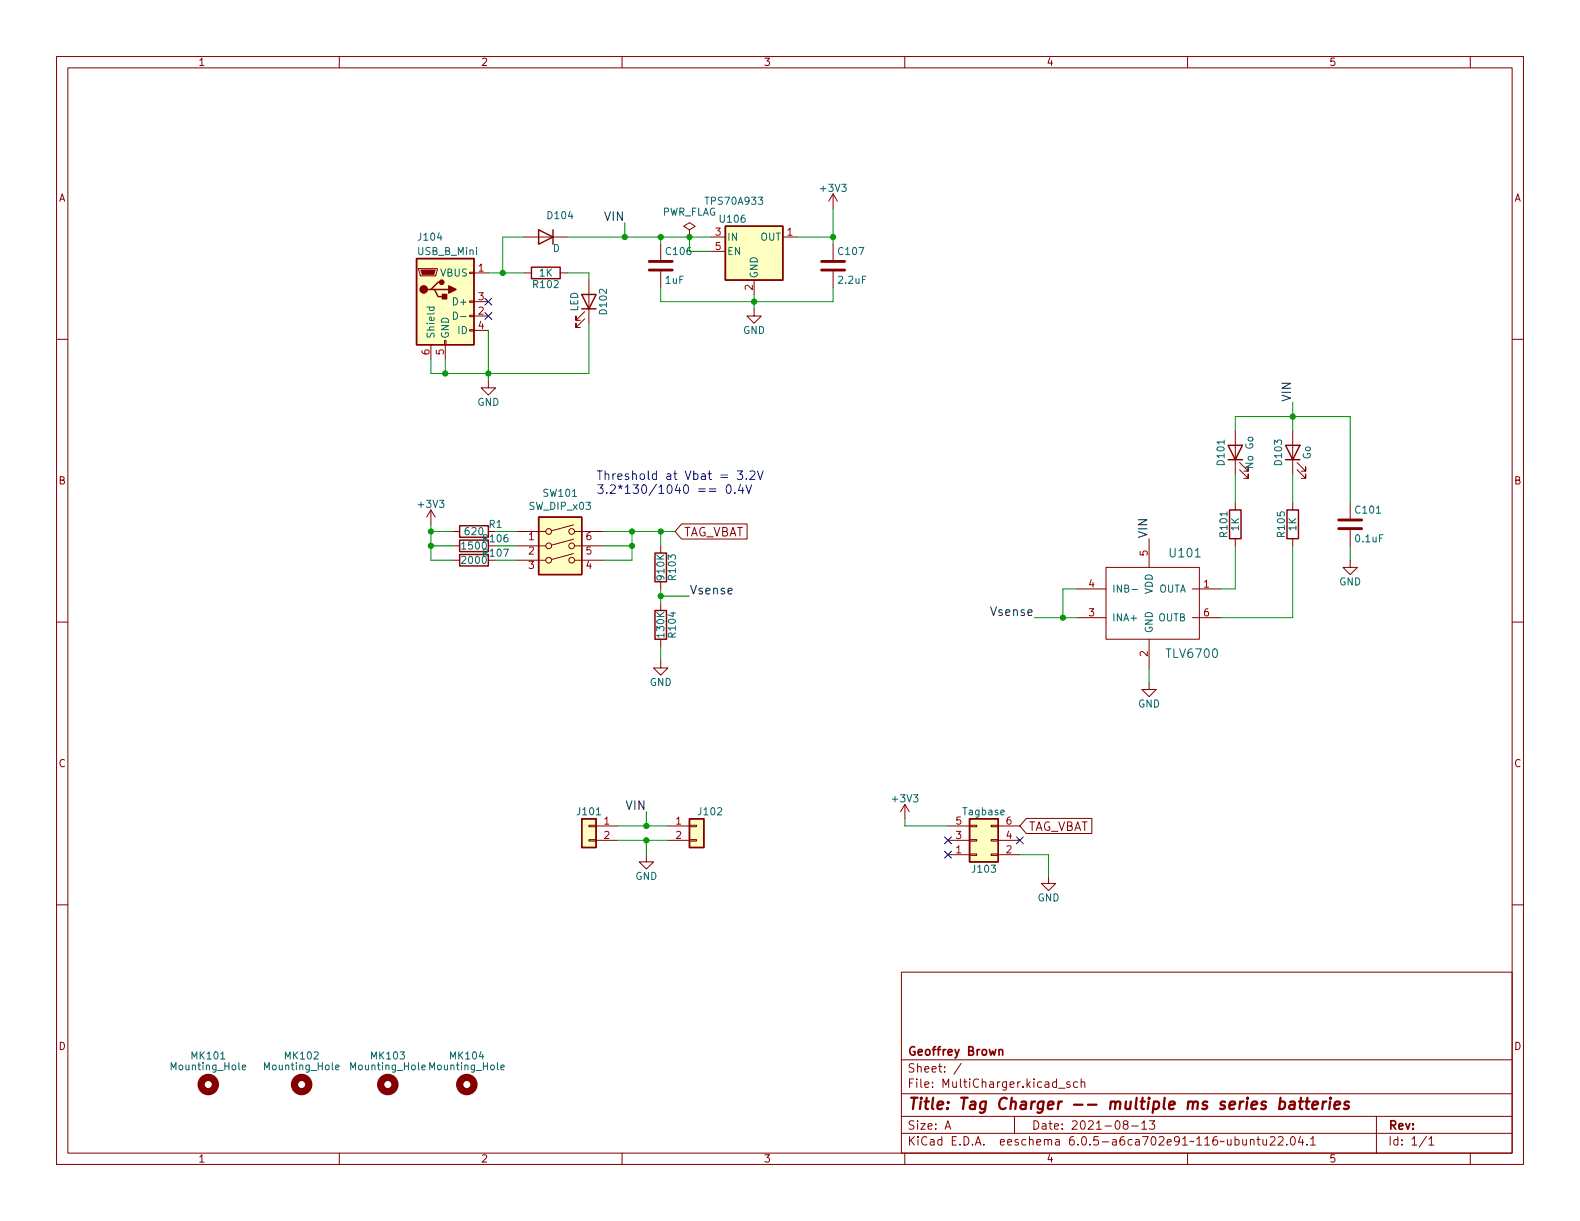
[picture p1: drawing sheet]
<svg xmlns="http://www.w3.org/2000/svg" width="279mm" height="216mm" viewBox="0 0 279 216" stroke-linecap="round" stroke-linejoin="round" font-family="sans-serif">
<g fill="none" stroke="#840000" stroke-width=".18">
<path d="M10 10h259.4v195.9h-259.4zM12 12h255.4v191.9h-255.4zM60 10v2M110 10v2M160 10v2M210 10v2M260 10v2M147.3 34.3v2.5M147.3 34.3l-.7 1.3M147.3 34.3l.8 1.3M10 60h2M74 47.5h3.3v.3l-.2 1h-2.8z"/>
<path d="M83.1 58.3h.7v.2h-.7zM83.1 55.8h.7v.2h-.7zM83.1 53.2h.7v.3h-.7zM83.1 48.1h.7v.3h-.7zM83.8 48.3h2.6M83.8 55.9h2.6M83.8 53.3h2.6M83.8 58.4h2.6M92.7 41.9h7.6M92.7 48.3h1.3M99.1 48.3h1.2M103.4 56.4l-1.5 1.5v-.7v.7h.7"/>
<path d="M103.4 55.1l-1.5 1.5v-.7v.7h.7M104.1 49.5v7.7M116.8 43.2v2.8M116.8 48v2.8M121.9 40.6l1-.6-1-.6-1 .6 1 .6v1.3M121.9 41.9h.1M125.7 41.9h2.6M125.7 44.5h2.6M133.3 54.6v1.3h1.3l-1.3 1.3-1.2-1.3h1.2M133.3 49.5v2.6M138.4 41.9h2.6M147.3 43.2v2.8"/>
<path d="M147.3 48v2.8M267.4 60h2M76.2 61v2.5M78.6 60.2h.3v.8h-.3zM78.7 61v2.5M86.4 67.3v1.3h-1.3l1.3 1.3 1.2-1.3h-1.2M218.4 76.2v7.6M228.6 76.2v7.6M76.2 90.2l-.8 1.2M76.2 90.2v2.5M76.2 90.2l.8 1.2M80 94h1.3"/>
<path d="M80 96.5h1.3M80 99.1h1.3M86.4 94h1.2M91.4 94h5.1M91.4 96.5h5.1M91.4 99.1h5.1M101.4 97.9l-3.9 1M101.4 95.4l-3.9 1M101.4 92.8l-3.9 1.1M101.6 94h5.1M101.6 96.5h5.1M101.6 99.1h5.1"/>
<path d="M116.8 96.5v1.3M120.5 92.6h11.6v2.7h-11.6l-1.1-1.3zM203.2 95.3v5M218.4 88.9v1.3M218.4 95.3v1.2M219.2 83.1l1.5 1.5v-.8v.8h-.7M219.2 81.8l1.5 1.5v-.7v.7h-.7M228.6 88.9v1.3M228.6 95.3v1.2M229.4 83.1l1.5 1.5v-.8v.8h-.8M229.4 81.8l1.5 1.5v-.7v.7h-.8M238.8 99.1v1.2h1.2l-1.2 1.3-1.3-1.3h1.3"/>
<path d="M238.8 88.9v2.8M238.8 93.7v2.8M10 110h2M116.8 116.8v1.3h1.3l-1.3 1.3-1.2-1.3h1.2M116.8 102.9v1.2M116.8 106.7v1.3M116.8 113v1.3M190.5 104.1h5.1M190.5 109.2h5.1M195.6 100.3h16.5v12.7h-16.5zM203.2 113v5.1M210.8 104.1h5.1"/>
<path d="M210.8 109.2h5.1M267.4 110h2M203.2 120.7v1.2h1.3l-1.3 1.3-1.3-1.3h1.3M10 160h2M104.1 148.5h1.3v.2h-1.3zM104.1 145.9h1.3v.3h-1.3zM105.4 146.1h3.8M105.4 148.6h3.8M114.3 151.1v1.3h1.3l-1.3 1.3-1.3-1.3h1.3M118.1 146.1h3.8M118.1 148.6h3.8M121.9 148.5h1.3v.2h-1.3z"/>
<path d="M121.9 145.9h1.3v.3h-1.3zM160 142.2l-.7 1.3M160 142.2v2.6M160 142.2l.8 1.3M167.6 146.1h3.8M167.6 148.6h3.8M167.6 151.1h3.8M171.4 145.9h1.3v.3h-1.3zM171.4 148.5h1.3v.2h-1.3zM171.4 151h1.3v.3h-1.3zM175.3 145.9h1.2v.3h-1.2zM175.3 148.5h1.2v.2h-1.2z"/>
<path d="M175.3 151h1.2v.3h-1.2zM176.5 146.1h3.8M176.5 148.6h3.8M176.5 151.1h3.8M181.5 144.7h11.6v2.7h-11.6l-1.2-1.3zM185.4 154.9v1.3h1.3l-1.3 1.3-1.3-1.3h1.3M267.4 160h2M159.4 171.9h108v32h-108zM159.4 197.4h108M159.4 193.4h108M159.4 187.4h108M167.1 199.7l.5-1.5 .5 1.5"/>
<path d="M167.3 199.2h.7M170 188l-1.3 1.9M179.4 197.4v3M187.2 192.4h1.1M189.2 191.4l-.4-.1-.2 .2 .1 .2 .5 .2v.3h-.6M190.5 191.4l-.4-.1-.3 .3v.4l.2 .2h.5M191.2 191.4l.2-.1 .4 .1v.9M191.2 190.8v1.5M198.9 198.8l-.3-.3 .1-.2 .2-.1h.4l.2 .3-.1 .2-.6 .2-.2 .2 .1 .4 .2 .2 .4-.1 .2-.2-.1-.4-.2-.2M200.1 199.1h1.2M201.9 198.6l.4-.4v1.5M201.9 199.7h.9"/>
<path d="M203.3 198.2h.9l-.5 .5 .4 .2v.6l-.2 .2h-.4l-.2-.2M243.4 197.4v6.5M60 203.9v2M110 203.9v2M159.4 200.4h108M160 203.9v2M210 203.9v2M221.1 201.6l.2-.1h.4l.1 1M221.1 201.5v1M222.3 201.5h.5M222.5 201v1.3l.3 .2M223.3 201.5l.1 .9 .4 .1 .2-.2"/>
<path d="M224 201.5v1M224.6 201.1l.6-.1 .2 .1 .1 .3-1 1.1h1M226 201.1l.6-.1 .2 .1 .1 .3-.9 1.1h.9M227.5 202.3v.2M228.4 201h.1a.81 .81 0 0 1 .6 .6 .81 .81 0 0 1-.3 .8l-.1 .1a.81 .81 0 0 1-.6-.6 .81 .81 0 0 1 .3-.9zM230 200.9l-.4 1.1h.9M230.3 201.5v1M231.1 202.3v.2M231.8 201.4l.4-.4v1.5M231.8 202.5h.8M252.3 200.9l-1.3 1.9M252.7 201.4l.4-.4v1.5"/>
<path d="M252.7 202.5h.8M260 203.9v2"/>
<circle cx="97" cy="96.5" r=".51"/>
<circle cx="97" cy="99.1" r=".51"/>
<circle cx="97" cy="94" r=".51"/>
<circle cx="101.1" cy="96.5" r=".51"/>
<circle cx="101.1" cy="94" r=".51"/>
<circle cx="101.1" cy="99.1" r=".51"/>
</g>
<g fill="none" stroke="#840000" stroke-width=".4">
<path d="M226.4 194.9l.2-.1 .5 .1 .2 .3-.1 .5a.66 .66 0 0 1-1 .3M226.4 194.1l-.2 2M228.2 194.9l.2-.1 .5 .1v1.2M229 195.2l-.7 .1a.4 .4 0 0 0-.3 .4 .4 .4 0 0 0 .2 .4l.7-.1M229.7 194.8h.8M230.1 194.1l-.2 1.7v.2l.4 .1M230.8 194.8h.8M231.2 194.1l-.2 1.7 .1 .2 .3 .1M232.1 195.4l1-.2-.1-.3-.2-.1-.5 .1-.3 .9 .3 .3 .6-.1M234 194.8l-.2 1.3M234.6 194.8l-.4 .1-.3 .3M235.2 194.8l-.1 1.3"/>
<path d="M235.3 194.1l-.1 .1 .1 .1 .1-.1-.1-.1v.2M236 195.4l1-.2-.1-.3-.2-.1-.5 .1-.3 .9 .3 .3 .6-.1M238.5 194.9a.49 .49 0 0 0-.8 .3l.1 .1 .5 .1 .2 .3-.1 .3-.2 .1-.6-.1"/>
</g>
<path d="M176.7 185.7l.2-.1 .3 .1 .1 .9M176.7 185.6v1" fill="none" stroke="#840000" stroke-width=".3"/>
<g fill="none" stroke="#840000" stroke-width=".25">
<path d="M73.7 45.7h10.1v15.3h-10.1zM76.2 51.2h.6l.7 1.3h1.2M76.8 51.2h2.6M78.1 49.9h-.6l-1.3 1.3h-.6M94 47.2h5.1v2.1h-5.1zM95.2 40.6l2.6 1.3-2.6 1.3zM97.8 40.6v2.6M102.9 52.1h2.5l-1.3 2.5zM102.9 54.6h2.5M128.3 40h10.1v9.5h-10.1zM217.2 78.7h2.5l-1.3 2.6zM227.3 78.7h2.6l-1.3 2.6z"/>
<path d="M81.3 93h5.1v2h-5.1zM81.3 95.5h5.1v2h-5.1zM81.3 98h5.1v2.1h-5.1zM95.2 91.4h7.7v10.2h-7.7zM115.8 97.8h2.1v5.1h-2.1zM217.2 81.3h2.5M217.4 90.2h2.1v5.1h-2.1zM227.3 81.3h2.6M227.6 90.2h2v5.1h-2zM115.8 108h2.1v5h-2.1zM102.9 144.8h2.5v5.1h-2.5zM121.9 144.8h2.6v5.1h-2.6z"/>
<path d="M171.4 144.8h5.1v7.6h-5.1z"/>
</g>
<g fill="#ffffc2" stroke="#ffffc2" stroke-width=".18">
<path d="M95.2 91.4h7.7v10.2h-7.7z"/>
<path d="M128.3 40h10.1v9.5h-10.1z"/>
<path d="M121.9 144.8h2.6v5.1h-2.6z"/>
<path d="M73.7 45.7h10.1v15.3h-10.1z"/>
<path d="M171.4 144.8h5.1v7.6h-5.1z"/>
<path d="M102.9 144.8h2.5v5.1h-2.5z"/>
</g>
<path d="M75.5 54.3h1.3M76 54.3l-.1 .4 .3 .2 .5-.1v-.5M80.2 55.2a.64 .64 0 0 1 .7 .6 .64 .64 0 0 1-.7 .7zM81.5 56h.9M200.2 104.2h.9M42.8 188.7l.7-.1-.1-.2-.4-.1-.2 .2 .1 .6h.5M59.4 188.7l.6-.1-.1-.2-.4-.1-.1 .2v.6h.5M74.6 188.7l.6-.1-.1-.2-.3-.1-.2 .2 .1 .6h.4M88.6 188.7l.6-.1-.1-.2-.4-.1-.1 .2v.6h.5" fill="none" stroke="#006464" stroke-width=".18"/>
<g fill="none" stroke="#840000" stroke-width="1.3">
<circle cx="36.8" cy="191.8" r="1.27"/>
<circle cx="53.3" cy="191.8" r="1.27"/>
<circle cx="68.6" cy="191.8" r="1.27"/>
<circle cx="82.5" cy="191.8" r="1.27"/>
</g>
<path d="M114.8 47.8h4.1M114.8 46.2h4.1M145.3 47.8h4.1M145.3 46.2h4.1M236.7 93.5h4.1M236.7 91.9h4.1" fill="none" stroke="#840000" stroke-width=".51"/>
<g fill="#840000" stroke="#840000" stroke-width=".25">
<path d="M79.4 50.5l1.2 .7-1.2 .6z"/>
<path d="M78.2 52.1h.8v.7h-.8z"/>
<circle cx="74.9" cy="51.2" r=".63"/>
<circle cx="78.1" cy="49.9" r=".38"/>
</g>
<path d="M74.4 47.8h2.6l-.3 .7h-2z" fill="#840000" stroke="#840000" stroke-width=".18"/>
<path d="M128.6 85.8l.2-.1a.83 .83 0 0 1 .6 .7 .83 .83 0 0 1-.3 .8h-.2a.83 .83 0 0 1-.6-.6 .83 .83 0 0 1 .3-.8zM129.9 87.1v.1M130.4 83.3h.9l-.5 .5 .4 .2v.6l-.2 .2h-.4l-.2-.2M131 85.6l-.4 1.1h.9M131.3 86.2v1M131.9 85.7l.5 1.5 .5-1.5M132 84.6v.2M132.6 83.4l.6-.1 .2 .1 .1 .3-.9 1.1h.9M133.9 83.3l.5 1.5 .6-1.5" fill="none" stroke="#0000c2" stroke-width=".18"/>
<g fill="none" stroke="#009600" stroke-width=".18">
<path d="M110.5 39.4v2.5M147.3 36.8v6.4M86.4 48.3h6.3M86.4 58.4v8.9M92.7 41.9h-3.8v6.4M100.3 41.9h25.4M100.3 48.3h3.8v1.2M104.1 57.2v8.8h-27.9v-2.5M116.8 41.9v1.3M116.8 50.8v2.5h30.5v-2.5M121.9 41.9v2.6h3.8M133.3 52.1v2.5"/>
<path d="M141 41.9h6.3M78.7 63.5v2.5M218.4 76.2v-2.5h20.4v15.2M228.6 71.1v5.1M76.2 94h3.8M76.2 92.7v6.4h3.8M76.2 96.5h3.8M87.6 94h3.8M87.6 99.1h3.8M87.6 96.5h3.8M106.7 94h12.7M106.7 96.5h5.1"/>
<path d="M111.8 94v5.1h-5.1M116.8 94v2.5M218.4 83.8v5.1M218.4 96.5v7.6h-2.5M228.6 96.5v12.7h-12.7M228.6 83.8v5.1M238.8 96.5v2.6M116.8 104.1v2.6M116.8 114.3v2.5M116.8 105.4h5.1M182.9 109.2h7.6M190.5 104.1h-2.5v5.1"/>
<path d="M203.2 118.1v2.6M109.2 146.1h8.9M109.2 148.6h8.9M114.3 143.5v2.6M114.3 148.6v2.5M160 144.8v1.3h7.6M180.3 151.1h5.1v3.8"/>
</g>
<path d="M85.8 55.3l1.2 1.2M85.8 52.7l1.2 1.2M87 55.3l-1.2 1.2M87 52.7l-1.2 1.2M167 150.5l1.2 1.2M167 148l1.2 1.2M168.2 150.5l-1.2 1.2M168.2 148l-1.2 1.2M179.7 148l1.2 1.2M180.9 148l-1.2 1.2" fill="none" stroke="#000084" stroke-width=".18"/>
<g fill="#009600" stroke="#009600" stroke-width=".18">
<circle cx="76.2" cy="94" r=".46"/>
<circle cx="78.7" cy="66" r=".46"/>
<circle cx="86.4" cy="66" r=".46"/>
<circle cx="116.8" cy="94" r=".46"/>
<circle cx="76.2" cy="96.5" r=".46"/>
<circle cx="228.6" cy="73.7" r=".46"/>
<circle cx="121.9" cy="41.9" r=".46"/>
<circle cx="116.8" cy="41.9" r=".46"/>
<circle cx="88.9" cy="48.3" r=".46"/>
<circle cx="147.3" cy="41.9" r=".46"/>
<circle cx="110.5" cy="41.9" r=".46"/>
<circle cx="133.3" cy="53.3" r=".46"/>
<circle cx="111.8" cy="94" r=".46"/>
<circle cx="111.8" cy="96.5" r=".46"/>
<circle cx="188" cy="109.2" r=".46"/>
<circle cx="116.8" cy="105.4" r=".46"/>
<circle cx="114.3" cy="148.6" r=".46"/>
<circle cx="114.3" cy="146.1" r=".46"/>
</g>
<text font-size="2.8" fill="#840000" x="160.4" y="196.2">Title: Tag Charger -- multiple ms series batteries</text>
<g font-size="2.1" fill="#0f0f0f">
<text x="107" y="39.1">VIN</text>
<text x="228.3" y="71.1" transform="rotate(-90 228.3 71.1)">VIN</text>
<text x="202.9" y="95.2" transform="rotate(-90 202.9 95.2)">VIN</text>
<text x="121.9" y="105.1">Vsense</text>
<text x="175.4" y="108.9">Vsense</text>
<text x="110.8" y="143.2">VIN</text>
</g>
<g font-size="2.1" fill="#0000c2">
<text x="105.4" y="84.9">Threshold at Vbat = 3.2V</text>
<text x="105.4" y="87.3">3.2*130/1040 == 0.4V</text>
</g>
<g font-size="2.1" fill="#840000">
<text x="120.9" y="94.9">TAG_VBAT</text>
<text x="181.9" y="146.9">TAG_VBAT</text>
<text x="160.4" y="189.7">Sheet: /</text>
<text x="160.4" y="186.7">Geoffrey Brown</text>
<text x="160.4" y="192.4">File: MultiCharger.kicad_sch</text>
<text x="160.4" y="202.5">KiCad E.D.A. eeschema 6.0.5-a6ca702e91~116~ubuntu22.04.1</text>
<text x="160.4" y="199.7">Size: A</text>
<text x="182.4" y="199.7">Date: 2021-08-13</text>
<text x="245.4" y="199.7">Rev:</text>
<text x="245.4" y="202.5">Id: 1/1</text>
</g>
<g font-size="2.1" fill="#006464">
<text x="207" y="98.6">U101</text>
<text x="206.5" y="116.3">TLV6700</text>
</g>
<g font-size="1.8" fill="#840000">
<text x="35" y="11.6">1</text>
<text x="85" y="11.6">2</text>
<text x="135" y="11.6">3</text>
<text x="185" y="11.6">4</text>
<text x="235" y="11.6">5</text>
<text x="10.3" y="35.6">A</text>
<text x="267.7" y="35.6">A</text>
<text x="10.3" y="85.7">B</text>
<text x="267.7" y="85.7">B</text>
<text x="10.3" y="135.6">C</text>
<text x="267.7" y="135.6">C</text>
<text x="10.3" y="185.7">D</text>
<text x="267.7" y="185.7">D</text>
<text x="35" y="205.6">1</text>
<text x="85" y="205.6">2</text>
<text x="135" y="205.6">3</text>
<text x="185" y="205.6">4</text>
<text x="235" y="205.6">5</text>
</g>
<g font-size="1.8" fill="#006464">
<text x="145.2" y="33.9">+3V3</text>
<text x="96.9" y="38.7">D104</text>
<text x="117" y="38.1">PWR_FLAG</text>
<text x="125" y="36.2">TPS70A933</text>
<text x="127.4" y="39.4">U106</text>
<text x="73.9" y="45.1">USB_B_Mini</text>
<text x="74.1" y="42.5">J104</text>
<text x="97.7" y="44.6">D</text>
<text x="117.9" y="45.1">C106</text>
<text x="128.5" y="42.5">IN</text>
<text x="128.5" y="45.1">EN</text>
<text x="134.4" y="42.5">OUT</text>
<text x="148.4" y="45.1">C107</text>
<text x="77.9" y="48.9">VBUS</text>
<text x="80.5" y="54">D+</text>
<text x="94.4" y="50.9">R102</text>
<text x="95.4" y="48.9">1K</text>
<text x="117.7" y="50.2">1uF</text>
<text x="134" y="49.3" transform="rotate(-90 134 49.3)">GND</text>
<text x="148.4" y="50.2">2.2uF</text>
<text x="76.8" y="59.9" transform="rotate(-90 76.8 59.9)">Shield</text>
<text x="79.4" y="59.9" transform="rotate(-90 79.4 59.9)">GND</text>
<text x="81" y="59.1">ID</text>
<text x="102.2" y="55.1" transform="rotate(-90 102.2 55.1)">LED</text>
<text x="107.3" y="55.5" transform="rotate(-90 107.3 55.5)">D102</text>
<text x="131.4" y="59.1">GND</text>
<text x="84.4" y="71.8">GND</text>
<text x="216.5" y="82.1" transform="rotate(-90 216.5 82.1)">D101</text>
<text x="221.6" y="82.7" transform="rotate(-90 221.6 82.7)">No Go</text>
<text x="226.7" y="82.1" transform="rotate(-90 226.7 82.1)">D103</text>
<text x="231.8" y="81.2" transform="rotate(-90 231.8 81.2)">Go</text>
<text x="74.1" y="89.8">+3V3</text>
<text x="96.2" y="87.8">SW101</text>
<text x="82.3" y="94.6">620</text>
<text x="85.5" y="95.9">R106</text>
<text x="86.5" y="93.3">R1</text>
<text x="93.7" y="90.1">SW_DIP_x03</text>
<text x="217" y="94.8" transform="rotate(-90 217 94.8)">R101</text>
<text x="219.1" y="93.8" transform="rotate(-90 219.1 93.8)">1K</text>
<text x="227.2" y="94.8" transform="rotate(-90 227.2 94.8)">R105</text>
<text x="229.2" y="93.8" transform="rotate(-90 229.2 93.8)">1K</text>
<text x="239.8" y="95.9">0.1uF</text>
<text x="239.8" y="90.8">C101</text>
<text x="81.9" y="97.2">1500</text>
<text x="81.9" y="99.7">2000</text>
<text x="85.5" y="98.4">R107</text>
<text x="117.5" y="102.4" transform="rotate(-90 117.5 102.4)">910K</text>
<text x="119.5" y="102.4" transform="rotate(-90 119.5 102.4)">R103</text>
<text x="196.6" y="104.8">INB-</text>
<text x="203.8" y="105.1" transform="rotate(-90 203.8 105.1)">VDD</text>
<text x="204.8" y="104.8">OUTA</text>
<text x="236.8" y="103.5">GND</text>
<text x="117.5" y="112.6" transform="rotate(-90 117.5 112.6)">130K</text>
<text x="119.5" y="112.6" transform="rotate(-90 119.5 112.6)">R104</text>
<text x="196.6" y="109.9">INA+</text>
<text x="203.8" y="112" transform="rotate(-90 203.8 112)">GND</text>
<text x="204.8" y="109.9">OUTB</text>
<text x="114.9" y="121.3">GND</text>
<text x="201.2" y="125.1">GND</text>
<text x="157.9" y="141.9">+3V3</text>
<text x="102.2" y="144.1">J101</text>
<text x="123.6" y="144.1">J102</text>
<text x="170.4" y="144.1">Tagbase</text>
<text x="112.3" y="155.6">GND</text>
<text x="172" y="154.3">J103</text>
<text x="183.5" y="159.4">GND</text>
<text x="30.4" y="189.2">Mounting_Hole</text>
<text x="34" y="187.3">MK101</text>
<text x="47" y="189.2">Mounting_Hole</text>
<text x="50.5" y="187.3">MK102</text>
<text x="62.2" y="189.2">Mounting_Hole</text>
<text x="65.7" y="187.3">MK103</text>
<text x="76.2" y="189.2">Mounting_Hole</text>
<text x="79.7" y="187.3">MK104</text>
</g>
<g font-size="1.8" fill="#a90000">
<text x="126.5" y="41.7">3</text>
<text x="139.2" y="41.7">1</text>
<text x="126.5" y="44.2">5</text>
<text x="84.6" y="48">1</text>
<text x="84.6" y="53.1">3</text>
<text x="133.1" y="51.3" transform="rotate(-90 133.1 51.3)">2</text>
<text x="84.6" y="55.6">2</text>
<text x="84.6" y="58.2">4</text>
<text x="75.9" y="62.7" transform="rotate(-90 75.9 62.7)">6</text>
<text x="78.5" y="62.7" transform="rotate(-90 78.5 62.7)">5</text>
<text x="93.5" y="95.5">1</text>
<text x="103.6" y="95.5">6</text>
<text x="93.5" y="98">2</text>
<text x="93.5" y="100.6">3</text>
<text x="103.6" y="100.6">4</text>
<text x="103.6" y="98">5</text>
<text x="202.9" y="98.3" transform="rotate(-90 202.9 98.3)">5</text>
<text x="192.5" y="103.9">4</text>
<text x="212.9" y="103.9">1</text>
<text x="192.5" y="109">3</text>
<text x="212.9" y="109">6</text>
<text x="202.9" y="116.1" transform="rotate(-90 202.9 116.1)">2</text>
<text x="106.8" y="145.8">1</text>
<text x="106.8" y="148.3">2</text>
<text x="119.5" y="145.8">1</text>
<text x="119.5" y="148.3">2</text>
<text x="169.1" y="148.3">3</text>
<text x="169.1" y="145.8">5</text>
<text x="177.9" y="148.3">4</text>
<text x="177.9" y="145.8">6</text>
<text x="169.1" y="150.9">1</text>
<text x="177.9" y="150.9">2</text>
</g>
</svg>
